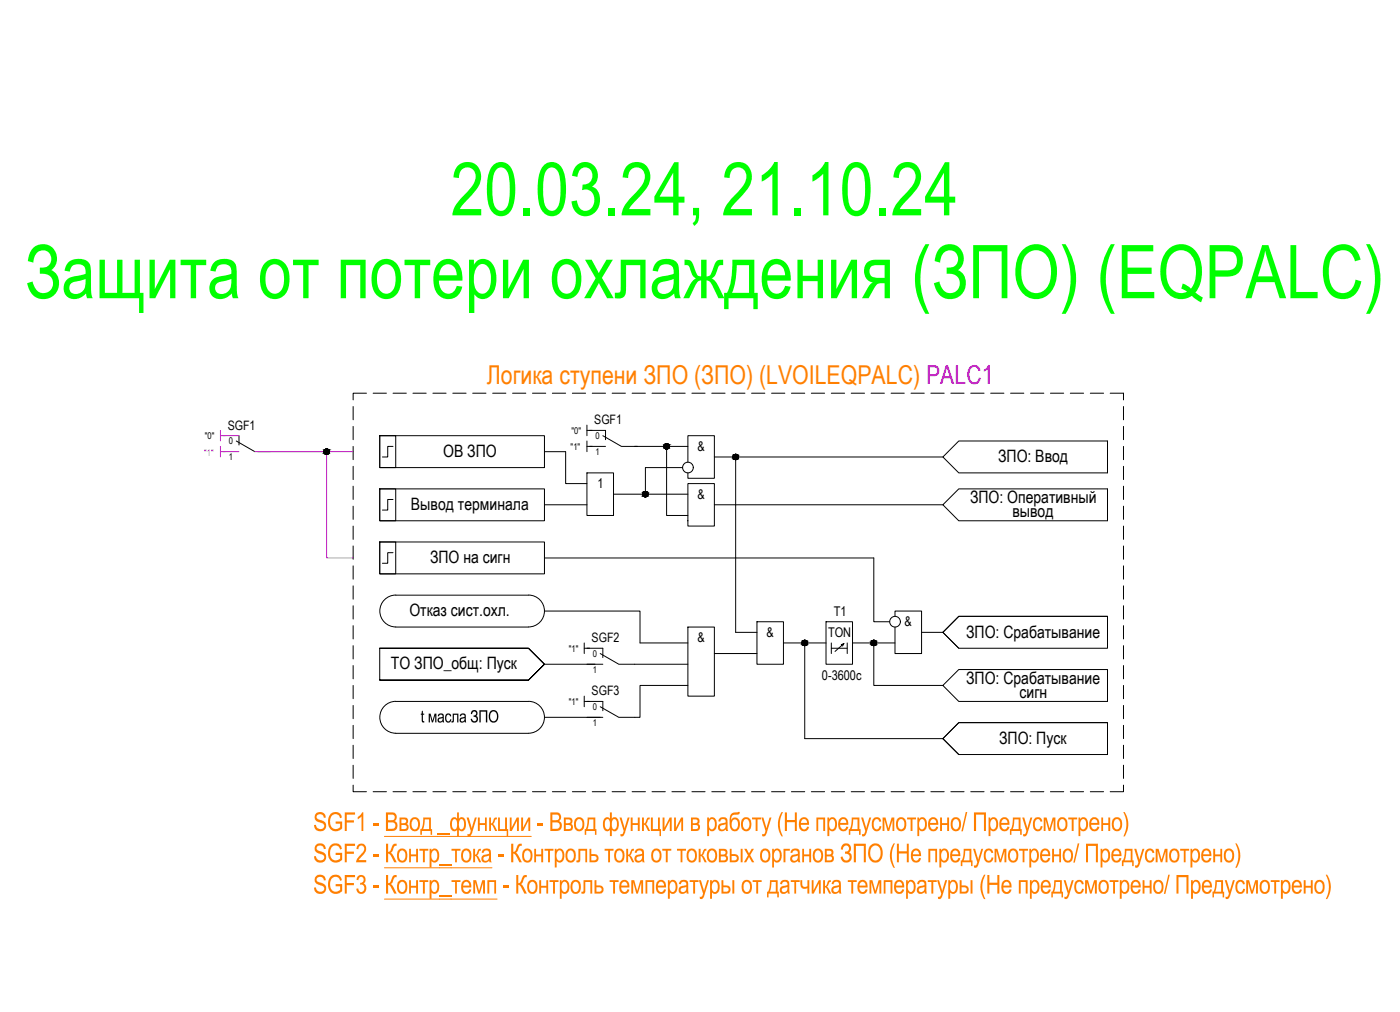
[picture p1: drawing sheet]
<svg xmlns="http://www.w3.org/2000/svg" width="593mm" height="429mm" viewBox="0 0 593 429" stroke-linecap="round" stroke-linejoin="round" font-family="sans-serif">
<!-- layer: 0 -->
<g fill="none" stroke="#000" stroke-width=".42">
<path d="M149.6 172.1v5.7M155.2 166.5h-5.6v2.8M158 166.5h5.7M166.5 166.5h5.6M174.9 166.5h5.6M183.3 166.5h5.6M191.8 166.5h5.6M200.2 166.5h5.6M208.7 166.5h5.5M217.1 166.5h5.6M225.5 166.5h5.6M233.9 166.5h5.7"/>
<path d="M242.4 166.5h5.6M248.6 180v4.5M250.8 166.5h5.7M259.2 166.5h5.7M267.7 166.5h5.6M276.1 166.5h5.7M284.6 166.5h5.6M293 166.5h5.6M301.5 166.5h5.6M309.9 166.5h5.6M318.3 166.5h5.6M326.8 166.5h5.6"/>
<path d="M335.2 166.5h5.6M343.6 166.5h5.7M352.1 166.5h5.6M360.5 166.5h5.6M368.9 166.5h5.7M377.4 166.5h5.6M385.8 166.5h5.7M394.3 166.5h5.6M402.7 166.5h5.6M411.1 166.5h5.7M419.6 166.5h5.6M428 166.5h5.6"/>
<path d="M436.5 166.5h5.6M444.9 166.5h5.6M453.3 166.5h5.6M461.8 166.5h5.6M470.2 166.5h5.6v2.8M475.8 172.1v5.7M149.6 180.5v5.7M149.6 189v5.6M149.6 197.4v5.7M160.8 184.5h6.8v13.5h-6.8zM160.8 184.5h69.8v13.5h-69.8zM166.5 189h-2.3v4.5h-2.2"/>
<path d="M230.6 191.3h9v13.5h9M248.6 186.7v4.6M248.6 182.2h2.2M248.6 189h2.2M268.8 189h22.5M282.3 189v29.3h9M289.1 198h-15.8v11.3M291.3 195.7v-11.2h11.3v18h-11.3v-2.3M302.6 193.5h96.7M311.6 193.5v74.3h9M406.1 186.7h63v13.5h-63l-6.8-6.7zM475.8 180.5v5.7"/>
<path d="M475.8 189v5.6M475.8 197.4v5.7M149.6 205.9v5.6M149.6 214.3v5.6M160.8 207h6.8v13.5h-6.8zM160.8 207h69.8v13.5h-69.8zM166.5 211.5h-2.3v4.5h-2.2M230.6 213.7h18M248.6 200.2h11.2v18.1h-11.2zM259.8 209.3h31.5M291.3 204.8h11.3v18h-11.3zM302.6 213.7h96.7"/>
<path d="M399.3 213.7l6.8-6.7h63v13.5h-63zM475.8 205.9v5.6M475.8 214.3v5.6M149.6 222.8v5.6M149.6 231.2v5.6M149.6 239.6v5.6M160.8 229.5h6.8v13.5h-6.8zM160.8 229.5h69.8v13.5h-69.8zM166.5 234h-2.3v4.5h-2.2M230.6 236.3h139.5v27h6.7M475.8 222.8v5.6M475.8 231.2v5.6"/>
<path d="M475.8 239.6v5.6M149.6 248.1v5.6M149.6 256.5v5.6M230.6 258.7h40.5v13.5h20.2M475.8 248.1v5.6M475.8 256.5v5.6M149.6 264.9v5.7M149.6 273.4v5.6M160.8 274.5v13.5h63l6.8-6.7-6.8-6.8h-63h63l6.8 6.8-6.8 6.7h-63M247.4 274.5h2.3M247.4 272.2v4.5M291.3 265.5h11.3v29.3h-11.3z"/>
<path d="M302.6 276.7h18M320.6 263.3h11.2v18h-11.2zM331.8 272.2h18M340.8 272.2v40.6h58.5M349.8 263.3h11.3v18h-11.3zM352.1 272.2v4.5M352.1 274.5h6.7M356.3 273l1.1-.5-3.7 3.3M357.4 272.5l-.6 1.1M358.8 272.2v4.5M361.1 272.2h18M370.1 272.2v18h29.2"/>
<path d="M379.1 261v-2.3h11.2v18h-11.2v-11.2M390.3 267.8h9M406.1 261h63v13.5h-63l-6.8-6.7zM469.1 261h-63l-6.8 6.8 6.8 6.7M475.8 264.9v5.7M475.8 273.4v5.6M149.6 281.8v5.6M149.6 290.2v5.7M149.6 298.7v5.6M230.6 281.3h21.4M247.4 294.8v4.5M247.4 297h2.3"/>
<path d="M268.8 281.3h22.5M291.3 290.2h-20.2v13.5h-2.3M399.3 290.2l6.8-6.7h63v13.5h-63zM475.8 281.8v5.6M475.8 290.2v5.7M475.8 298.7v5.6M149.6 307.1v5.7M149.6 315.6v5.6M230.6 303.7h23.6M406.1 306h63v13.5h-63l-6.8-6.7zM469.1 306h-63l-6.8 6.8 6.8 6.7M475.8 307.1v5.7"/>
<path d="M475.8 315.6v5.6M149.6 332.4v2.8h5.6M149.6 324v5.6M158 335.2h5.7M166.5 335.2h5.6M174.9 335.2h5.6M183.3 335.2h5.6M191.8 335.2h5.6M200.2 335.2h5.6M208.7 335.2h5.5M217.1 335.2h5.6M225.5 335.2h5.6"/>
<path d="M233.9 335.2h5.7M242.4 335.2h5.6M250.8 335.2h5.7M259.2 335.2h5.7M267.7 335.2h5.6M276.1 335.2h5.7M284.6 335.2h5.6M293 335.2h5.6M301.5 335.2h5.6M309.9 335.2h5.6M318.3 335.2h5.6M326.8 335.2h5.6"/>
<path d="M335.2 335.2h5.6M343.6 335.2h5.7M352.1 335.2h5.6M360.5 335.2h5.6M368.9 335.2h5.7M377.4 335.2h5.6M385.8 335.2h5.7M394.3 335.2h5.6M402.7 335.2h5.6M411.1 335.2h5.7M419.6 335.2h5.6M428 335.2h5.6"/>
<path d="M436.5 335.2h5.6M444.9 335.2h5.6M453.3 335.2h5.6M461.8 335.2h5.6M475.8 332.4v2.8h-5.6M475.8 324v5.6"/>
<circle cx="138.4" cy="191.2" r="1.12"/>
<circle cx="282.3" cy="189" r="1.12"/>
<circle cx="291.4" cy="198" r="2.27"/>
<circle cx="311.6" cy="193.5" r="1.12"/>
<circle cx="273.4" cy="209.2" r="1.12"/>
<circle cx="340.8" cy="272.2" r="1.12"/>
<circle cx="370.1" cy="272.2" r="1.12"/>
<circle cx="379.1" cy="263.2" r="2.27"/>
</g>
<path d="M100.1 186.7l7.9 4.6M101.2 184.5v3.9M249.7 182.2h6.8v4M249.7 189h6.8M255.3 184.5l7.9 4.5h6.8M248.6 274.5h6.7v3.9M254.2 276.7l7.9 4.6h6.7M248.6 297h6.7v3.9M248.6 281.3h6.7M254.2 299.3l7.9 4.4h6.7M248.6 303.7h6.7" fill="none" stroke="#000" stroke-width=".42"/>
<!-- layer: 0 -->
<g fill="#000" stroke="#000" stroke-width=".42">
<path d="M138.1 192.4h.5zM138.2 190.1h.3zM282.1 190.1h.5zM282.2 187.9h.2zM311.3 194.6h.5zM311.4 192.4h.3zM273.1 210.4h.5zM273.2 208.2h.2zM340.6 273.3h.5zM340.7 271.1h.3zM369.8 273.3h.5zM369.9 271.1h.3z"/>
<path d="M138.1 192.4h.4zM138.2 192.4h.3z"/>
<path d="M138.2 190.1l.4 .1zM138.1 190.2h.5z"/>
<path d="M138.1 190.2h.6zM138 190.2h.7z"/>
<path d="M138 190.2h.8zM137.9 190.2h.9z"/>
<path d="M138 192.3h.7zM138 192.3l.6 .1z"/>
<path d="M137.9 190.2l1 .1zM137.8 190.3h1.1z"/>
<path d="M137.9 192.3h.9zM137.9 192.3h.8z"/>
<path d="M137.8 190.3h1.2zM137.7 190.3h1.3z"/>
<path d="M137.8 192.2h1.1zM137.8 192.2l1 .1z"/>
<path d="M137.7 190.3l1.4 .1zM137.7 190.3l1.4 .1z"/>
<path d="M137.7 192.1h1.3zM137.7 192.1l1.2 .1z"/>
<path d="M137.6 190.4l1.6 .1zM137.6 190.4l1.6 .1z"/>
<path d="M137.6 192.1h1.5zM137.6 192.1h1.4z"/>
<path d="M137.5 190.5h1.7zM137.5 190.5h1.7z"/>
<path d="M137.5 192h1.7zM137.5 192l1.6 .1z"/>
<path d="M137.5 190.5l1.8 .1zM137.5 190.5l1.8 .1z"/>
<path d="M137.5 191.9h1.7zM137.5 191.9l1.7 .1z"/>
<path d="M137.4 190.6l1.9 .2zM137.4 190.6l1.9 .2z"/>
<path d="M137.4 191.9h1.9zM137.4 191.9h1.8z"/>
<path d="M137.3 190.8h2.1zM137.3 190.8h2.1z"/>
<path d="M137.3 191.8h2zM137.3 191.8l2 .1z"/>
<path d="M137.3 190.8l2.1 .1zM137.3 190.8l2.1 .1z"/>
<path d="M137.3 191.7h2.1zM137.3 191.7l2 .1z"/>
<path d="M137.2 190.9l2.2 .1zM137.2 190.9l2.2 .1z"/>
<path d="M137.2 191.6h2.2zM137.2 191.6l2.2 .1z"/>
<path d="M137.2 191l2.2 .1zM137.2 191l2.2 .1z"/>
<path d="M137.2 191.1l2.2 .2zM137.2 191.1l2.2 .2z"/>
<path d="M137.2 191.3h2.2zM137.2 191.3h2.2z"/>
<path d="M137.2 191.3l2.2 .2zM137.2 191.3l2.2 .2z"/>
<path d="M137.2 191.5h2.2zM137.2 191.5l2.2 .1z"/>
<path d="M282.1 190.1h.3zM282.2 190.1h.2z"/>
<path d="M282.2 187.9h.4zM282.1 187.9h.5z"/>
<path d="M282.1 187.9l.6 .1zM281.9 188h.8z"/>
<path d="M281.9 188h.9zM281.9 188h.9z"/>
<path d="M281.9 190.1h.8zM281.9 190.1h.7z"/>
<path d="M281.9 188h1zM281.9 188h1z"/>
<path d="M281.9 190h.9zM281.9 190l.8 .1z"/>
<path d="M281.8 188l1.2 .1zM281.7 188.1h1.3z"/>
<path d="M281.8 190h1.1zM281.8 190h1z"/>
<path d="M281.7 188.1l1.3 .1zM281.7 188.1l1.3 .1z"/>
<path d="M281.7 189.9h1.3zM281.7 189.9l1.2 .1z"/>
<path d="M281.6 188.2h1.5zM281.5 188.2h1.6z"/>
<path d="M281.6 189.9h1.4zM281.6 189.9h1.4z"/>
<path d="M281.5 188.2l1.7 .1zM281.5 188.2l1.7 .1z"/>
<path d="M281.5 189.8h1.6zM281.5 189.8l1.5 .1z"/>
<path d="M281.4 188.3l1.9 .1zM281.4 188.3l1.9 .1z"/>
<path d="M281.4 189.7h1.8zM281.4 189.7l1.7 .1z"/>
<path d="M281.4 188.4l1.9 .1zM281.4 188.4l1.9 .1z"/>
<path d="M281.4 189.6h1.9zM281.4 189.6l1.8 .1z"/>
<path d="M281.3 188.5l2.1 .1zM281.3 188.5l2.1 .1z"/>
<path d="M281.3 189.5h2zM281.3 189.5l2 .1z"/>
<path d="M281.3 188.6l2.1 .1zM281.3 188.6l2.1 .1z"/>
<path d="M281.3 188.7l2.1 .1zM281.3 188.7l2.1 .1z"/>
<path d="M281.3 189.3l2.1 .1zM281.3 189.3l2.1 .1z"/>
<path d="M281.3 189.4h2.1zM281.3 189.4l2 .1z"/>
<path d="M281.2 188.8l2.2 .1zM281.2 188.8l2.2 .1z"/>
<path d="M281.2 188.9l2.3 .1zM281.2 188.9l2.3 .1z"/>
<path d="M281.2 189.1l2.2 .1zM281.2 189.1l2.2 .1z"/>
<path d="M281.2 189.2h2.2zM281.2 189.2l2.2 .1z"/>
<path d="M281.2 189h2.3zM281.2 189l2.2 .1z"/>
<path d="M311.3 194.6h.4zM311.4 194.6h.3z"/>
<path d="M311.4 192.4h.4zM311.3 192.4h.5z"/>
<path d="M311.3 192.4h.6zM311.2 192.4h.7z"/>
<path d="M311.2 192.4l.8 .1zM311.1 192.5h.9z"/>
<path d="M311.2 194.6h.7zM311.2 194.6h.6z"/>
<path d="M311.1 192.5h1zM311 192.5h1.1z"/>
<path d="M311.1 194.5h.9zM311.1 194.5l.8 .1z"/>
<path d="M311 192.5l1.2 .1zM310.9 192.6h1.3z"/>
<path d="M311 194.5h1.1zM311 194.5h1z"/>
<path d="M310.9 192.6l1.4 .1zM310.9 192.6l1.4 .1z"/>
<path d="M310.9 194.4h1.3zM310.9 194.4l1.2 .1z"/>
<path d="M310.9 192.7h1.5zM310.9 192.7h1.5z"/>
<path d="M310.9 194.4h1.4zM310.9 194.4h1.3z"/>
<path d="M310.8 192.7l1.7 .1zM310.8 192.7l1.7 .1z"/>
<path d="M310.8 194.3h1.6zM310.8 194.3l1.5 .1z"/>
<path d="M310.7 192.8l1.8 .1zM310.7 192.8l1.8 .1z"/>
<path d="M310.7 194.2h1.8zM310.7 194.2l1.7 .1z"/>
<path d="M310.6 192.9l2 .1zM310.6 192.9l2 .1z"/>
<path d="M310.6 194.1h1.9zM310.6 194.1l1.9 .1z"/>
<path d="M310.6 193l2 .1zM310.6 193l2 .1z"/>
<path d="M310.6 194h2zM310.6 194l1.9 .1z"/>
<path d="M310.5 193.1l2.1 .1zM310.5 193.1l2.1 .1z"/>
<path d="M310.5 193.2l2.2 .1zM310.5 193.2l2.2 .1z"/>
<path d="M310.5 193.8l2.1 .1zM310.5 193.8l2.1 .1z"/>
<path d="M310.5 193.9h2.1zM310.5 193.9l2.1 .1z"/>
<path d="M310.5 193.3l2.2 .1zM310.5 193.3l2.2 .1z"/>
<path d="M310.5 193.4l2.2 .1zM310.5 193.4l2.2 .1z"/>
<path d="M310.5 193.6l2.2 .1zM310.5 193.6l2.2 .1z"/>
<path d="M310.5 193.7h2.2zM310.5 193.7l2.1 .1z"/>
<path d="M310.5 193.5h2.2zM310.5 193.5l2.2 .1z"/>
<path d="M273.1 210.4h.3zM273.2 210.4h.2z"/>
<path d="M273.2 208.2h.4zM273.1 208.2h.5z"/>
<path d="M273.1 208.2h.6zM273 208.2h.7z"/>
<path d="M273 208.2h.8zM272.9 208.2h.9z"/>
<path d="M273 210.3h.7zM273 210.3l.6 .1z"/>
<path d="M272.9 208.2l1 .1zM272.8 208.3h1.1z"/>
<path d="M272.9 210.3h.9zM272.9 210.3h.8z"/>
<path d="M272.8 208.3h1.2zM272.7 208.3h1.3z"/>
<path d="M272.8 210.2h1.1zM272.8 210.2l1 .1z"/>
<path d="M272.7 208.3l1.4 .1zM272.7 208.3l1.4 .1z"/>
<path d="M272.7 210.2h1.3zM272.7 210.2h1.2z"/>
<path d="M272.6 208.4l1.6 .1zM272.6 208.4l1.6 .1z"/>
<path d="M272.6 210.1h1.5zM272.6 210.1l1.4 .1z"/>
<path d="M272.5 208.5l1.7 .1zM272.5 208.5l1.7 .1z"/>
<path d="M272.5 210h1.7zM272.5 210l1.6 .1z"/>
<path d="M272.5 208.6l1.8 .1zM272.5 208.6l1.8 .1z"/>
<path d="M272.5 209.9h1.7zM272.5 209.9l1.7 .1z"/>
<path d="M272.4 208.7h1.9zM272.4 208.7h1.9z"/>
<path d="M272.4 209.8h1.9zM272.4 209.8l1.8 .1z"/>
<path d="M272.3 208.7l2.1 .1zM272.3 208.7l2.1 .1z"/>
<path d="M272.3 209.8h2zM272.3 209.8h2z"/>
<path d="M272.3 208.8l2.1 .1zM272.3 208.8l2.1 .1z"/>
<path d="M272.3 209.7h2.1zM272.3 209.7l2 .1z"/>
<path d="M272.2 208.9l2.2 .1zM272.2 208.9l2.2 .1z"/>
<path d="M272.2 209.5h2.2zM272.2 209.5l2.2 .2z"/>
<path d="M272.2 209l2.2 .1zM272.2 209l2.2 .1z"/>
<path d="M272.2 209.1l2.2 .2zM272.2 209.1l2.2 .2z"/>
<path d="M272.2 209.3l2.2 .1zM272.2 209.3l2.2 .1z"/>
<path d="M272.2 209.4l2.2 .1zM272.2 209.4l2.2 .1z"/>
<path d="M272.2 209.5h2.2zM272.2 209.5h2.2z"/>
<path d="M340.6 273.3h.4zM340.7 273.3h.3z"/>
<path d="M340.7 271.1h.4zM340.6 271.1h.5z"/>
<path d="M340.6 271.1l.6 .1zM340.4 271.2h.8z"/>
<path d="M340.4 271.2h.9zM340.4 271.2h.9z"/>
<path d="M340.4 273.3h.8zM340.4 273.3h.7z"/>
<path d="M340.4 271.2l1 .1zM340.3 271.3h1.1z"/>
<path d="M340.4 273.3h.9zM340.4 273.3h.8z"/>
<path d="M340.3 271.3l1.2 .1zM340.3 271.3l1.2 .1z"/>
<path d="M340.3 273.2h1.1zM340.3 273.2l1 .1z"/>
<path d="M340.2 271.4h1.3zM340.1 271.4h1.4z"/>
<path d="M340.2 273.2h1.3zM340.2 273.2h1.2z"/>
<path d="M340.1 271.4l1.5 .1zM340.1 271.4l1.5 .1z"/>
<path d="M340.1 273.1h1.4zM340.1 273.1l1.4 .1z"/>
<path d="M340 271.5l1.7 .1zM340 271.5l1.7 .1z"/>
<path d="M340 273h1.6zM340 273l1.5 .1z"/>
<path d="M339.9 271.6l1.9 .1zM339.9 271.6l1.9 .1z"/>
<path d="M339.9 273h1.8zM339.9 273h1.7z"/>
<path d="M339.9 271.7h1.9zM339.9 271.7h1.9z"/>
<path d="M339.9 272.9h1.9zM339.9 272.9l1.8 .1z"/>
<path d="M339.8 271.7l2.1 .1zM339.8 271.7l2.1 .1z"/>
<path d="M339.8 272.8h2zM339.8 272.8l2 .1z"/>
<path d="M339.8 271.8l2.1 .1zM339.8 271.8l2.1 .1z"/>
<path d="M339.7 271.9l2.2 .1zM339.7 271.9l2.2 .1z"/>
<path d="M339.7 272.6l2.2 .1zM339.7 272.6l2.2 .1z"/>
<path d="M339.8 272.7h2.1zM339.8 272.7l2 .1z"/>
<path d="M339.7 272l2.2 .2zM339.7 272l2.2 .2z"/>
<path d="M339.7 272.2h2.3zM339.7 272.2h2.3z"/>
<path d="M339.7 272.4l2.2 .1zM339.7 272.4l2.2 .1z"/>
<path d="M339.7 272.5h2.2zM339.7 272.5l2.2 .1z"/>
<path d="M339.7 272.2h2.3zM339.7 272.2l2.2 .2z"/>
<path d="M369.8 273.3h.4zM369.9 273.3h.3z"/>
<path d="M369.9 271.1h.4zM369.8 271.1h.5z"/>
<path d="M369.8 271.1l.6 .1zM369.7 271.2h.7z"/>
<path d="M369.7 271.2h.8zM369.6 271.2h.9z"/>
<path d="M369.7 273.3h.7zM369.7 273.3h.6z"/>
<path d="M369.6 271.2l1 .1zM369.5 271.3h1.1z"/>
<path d="M369.6 273.3h.9zM369.6 273.3h.8z"/>
<path d="M369.5 271.3l1.2 .1zM369.5 271.3l1.2 .1z"/>
<path d="M369.5 273.2h1.1zM369.5 273.2l1 .1z"/>
<path d="M369.4 271.4h1.4zM369.3 271.4h1.5z"/>
<path d="M369.4 273.2h1.3zM369.4 273.2h1.2z"/>
<path d="M369.3 271.4l1.6 .1zM369.3 271.4l1.6 .1z"/>
<path d="M369.3 273.1h1.5zM369.3 273.1l1.4 .1z"/>
<path d="M369.3 271.5l1.7 .1zM369.3 271.5l1.7 .1z"/>
<path d="M369.3 273h1.6zM369.3 273l1.5 .1z"/>
<path d="M369.2 271.6l1.8 .1zM369.2 271.6l1.8 .1z"/>
<path d="M369.2 273h1.8zM369.2 273h1.7z"/>
<path d="M369.1 271.7h2zM369.1 271.7h2z"/>
<path d="M369.1 272.9h1.9zM369.1 272.9l1.9 .1z"/>
<path d="M369.1 271.7l2 .1zM369.1 271.7l2 .1z"/>
<path d="M369.1 272.8h2zM369.1 272.8l1.9 .1z"/>
<path d="M369 271.8l2.1 .1zM369 271.8l2.1 .1z"/>
<path d="M369 271.9l2.2 .1zM369 271.9l2.2 .1z"/>
<path d="M369 272.6l2.1 .1zM369 272.6l2.1 .1z"/>
<path d="M369 272.7h2.1zM369 272.7l2.1 .1z"/>
<path d="M369 272l2.2 .2zM369 272l2.2 .2z"/>
<path d="M368.9 272.2h2.3zM368.9 272.2h2.3z"/>
<path d="M368.9 272.2l2.3 .2zM368.9 272.2l2.3 .2z"/>
<path d="M368.9 272.4l2.3 .1zM368.9 272.4l2.3 .1z"/>
<path d="M369 272.5h2.2zM369 272.5l2.1 .1z"/>
</g>
<path d="M94.4 191.3h6.8M94.4 184.5h6.8M108 191.3h6.7" fill="none" stroke="#f0f" stroke-width=".42"/>
<!-- layer: 0 -->
<path d="M93.3 182.2v4.5M93.3 189v4.5M93.3 184.5h2.3M93.3 191.3h2.3M149.6 191.3h-40.5h29.2v45h11.3" fill="none" stroke="#f0f" stroke-width=".42"/>
<path d="M162.8 354.2h22.6M190.2 354.2h34.8" fill="none" stroke="#ff7f00" stroke-width=".42"/>
<g fill="#ff7f00">
<path d="M318.5 346.2h3.8v.8h-1.5v4.9h-.8v-4.9h-1.5z"/>
<path d="M322.5 346.2h.8l1.3 4.6 1.3-4.6h.8l-2.3 7.2a1.11 1.11 0 0 1-1.6 .7l-.1-1a1.17 1.17 0 0 0 1.5-1.2z"/>
<path d="M398.1 346.2h.8v2.3h2.3v-2.3h.8v5.7h-.8v-2.6h-2.3v2.6h-.8z"/>
<path d="M466.4 346.2h.8v2.3h2.2v-2.3h.8v5.7h-.8v-2.6h-2.2v2.6h-.8z"/>
<path d="M309.6 344.8l1.1-.7 2.6-.3-.5 1.1-2.3 .2-.7 1.1-.1 1 .6-.8 1.3-.2 .9 .4 .7 1v2.8l-.6 1-.8 .5-1.5-.1-1.1-1.6-.2-3.2zM310.6 347.1l-.6 1v2l.7 1 .7 .1 .7-.5 .4-.7v-1.9l-.8-1.1z"/>
<path d="M314.7 346.5l1-.5 1 .1 .9 .7 .5 .8 .1 1.7-.2 1.3-1.2 1.3h-1.5l-1.2-1.3-.2-2.3zM315.3 347.1l-.6 1.3v1.7l.6 .9 1.1 .2 .9-1.1v-2.2l-.9-1z"/>
<path d="M403.2 346.8l.9-.6 1-.2 1.1 .6 .6 .8 .1 2.7-.5 1.1-.7 .6-1 .2-.9-.3-1-1.2-.2-2zM403.9 347.3l-.5 1.4 .2 1.6 .6 .7 .9 .2 1-1v-2.3l-.9-1h-.8z"/>
<path d="M471.6 346.6l.9-.5h1.1l.9 .5 .6 .9v2.8l-1.2 1.5-1.5 .1-1.3-1.4-.2-2.2zM472.1 347.3l-.4 1.1 .1 1.7 .6 .9 1 .2 .9-1v-2.3l-.8-1h-.8z"/>
</g>
<path d="M162.8 367.5h23.4" fill="none" stroke="#ff7f00" stroke-width=".42"/>
<g fill="#ff7f00">
<path d="M356.9 357.7l1.1-.6 1.2 .1 .9 .8 .3 .9-.1 1.2-.7 .9 1 1.1-.1 1.9-1.3 1.2h-1.4l-1.1-.7-.7-1.6 .8-.3 .5 1.1 .8 .7 1.5-.6 .2-.6-.2-1.1-.6-.5-1.1-.1v-.9l.9-.1 .6-.5 .1-1.2a1.41 1.41 0 0 0-1.8-.6 1.41 1.41 0 0 0-.8 1.6l-.8-.2z"/>
<path d="M361.6 357.2h5.1v7.9h-.9v-6.9h-3.3v6.9h-.9z"/>
<path d="M445.6 359.4h.8v2.4h2.2v-2.4h.8v5.7h-.8v-2.5h-2.2v2.5h-.8z"/>
<path d="M513.8 359.4h.8v2.4h2.2v-2.4h.8v5.7h-.8v-2.5h-2.2v2.5h-.8z"/>
<path d="M345 359.9l.8-.5h1.2l1.4 1.4v2.8l-.5 1.1-.7 .4-1.4 .1-1.4-1.4-.1-2.3zM345.6 360.4l-.5 .8v1.7l.5 1.2 .6 .3h.7l.8-1.1 .1-1.6-.5-1.1a1.13 1.13 0 0 0-1.7-.2z"/>
<path d="M349.3 359.4l3.1 .3 .4 .5 .1 1.2a.71 .71 0 0 0-.4 .7 .71 .71 0 0 0 .5 .7l.2 1.1-.5 .9-1 .3h-2.4zM350.1 360.2v1.6h.9a.86 .86 0 0 0 1.2-.8 .86 .86 0 0 0-1.2-.8zM350.1 362.6v1.7h1.1a.91 .91 0 0 0 1.2-.9 .91 .91 0 0 0-1.3-.8z"/>
<path d="M368.9 357.8l1.2-.6h1.3l1.2 .6 .9 1.2 .3 1.6-.1 2.2-.9 1.6-1.1 .7h-2l-.8-.6-.9-1.2-.3-1.6 .1-1.6zM369.6 358.3l-.9 1.6v2.8l1 1.3 1.6 .3 .9-.6 .5-.9 .1-3-.6-1.2-.8-.5-.9-.1z"/>
<path d="M450.9 359.8l.7-.4h1.3l.6 .3 .7 1.1 .1 2.7-.5 1.1-.9 .6-1.4-.1-1.2-1.2-.2-2.6zM451.6 360.3l-.7 1.1v1.7l.7 1.1 1.1 .2 .8-1.1v-2.1l-.9-1.1z"/>
<path d="M518.9 360l1-.6h1.2l.7 .4 .7 1v3l-1.3 1.4-1.4-.1-1.2-1.2-.3-2.2zM519.8 360.3l-.5 .8-.1 2 .7 1.1 1 .2 .9-1.2v-1.9l-.6-1z"/>
</g>
<path d="M162.8 380.7h23.4M191.1 380.7h19.4" fill="none" stroke="#ff7f00" stroke-width=".42"/>
<g fill="#ff7f00">
<path d="M392.9 372.7h3.8v.8h-1.4v4.9h-.8v-4.9h-1.6z"/>
<path d="M396.9 372.7h.8l1.3 4.6 1.3-4.6h.9l-2.4 7.4-.7 .6h-.6l-.3-1a1.11 1.11 0 0 0 1.5-1.3z"/>
<path d="M483.9 372.7h.8v2.4h2.2v-2.4h.8v5.7h-.8v-2.5h-2.2v2.5h-.8z"/>
<path d="M552.2 372.7h.8v2.4h2.2v-2.4h.8v5.7h-.8v-2.5h-2.2v2.5h-.8z"/>
<path d="M379.5 373.1l.8-.5h1l.8 .4 .6 1 .2 1.8h-3.4l.3 1.3 .8 .6 .8-.1 .7-1 .8 .1-.5 1.2-.8 .5-1.7-.1-1.1-1.3-.1-2.4zM380.2 373.5l-.7 1.5h2.6l-.6-1.5z"/>
<path d="M383.8 372.7h.7v.7l.9-.8 1.2 .1 .9 1.1 .3 1.4-.2 1.8-.7 1.1-1.4 .4-1-.7v2.8h-.7zM385.1 373.5l-.5 1.1-.1 1.8 .4 .9 .8 .4 1.1-.7 .2-2.1-.7-1.4-.7-.2z"/>
<path d="M388.9 373.1l1.6-.6 1.5 .6 .6 5.3h-.8l-.2-.7-1.5 .8h-.8l-.7-.6-.3-.8 .2-1.1 .5-.6 1.3-.3a.95 .95 0 0 0 1.2-1.1 .95 .95 0 0 0-1.5-.6l-.6 .4-.2 .6-.8-.1zM389.5 376.1a1.11 1.11 0 0 0 .7 1.7 1.11 1.11 0 0 0 1.3-1.3 .58 .58 0 0 0-.1-.9 .58 .58 0 0 0-.8 .2z"/>
<path d="M401.6 372.7h.7v.7l1.1-.8 1.1 .1 .8 .9 .4 1.4-.1 1.8-.9 1.3-1.3 .4-1-.7v2.8h-.8zM403 373.5l-.5 1-.1 1.8 .4 1.1 .8 .3 .6-.2 .5-.7 .1-2.1-.6-1.2-.7-.2z"/>
<path d="M406.4 372.7h.8v2.2l1.9 .1 .9 .6 .3 1.5-.7 1-3.2 .3zM407.2 375.7v1.9h1.1a.96 .96 0 0 0 1.1-1.1 .96 .96 0 0 0-1.2-.8zM411.1 372.7h.8v5.7h-.8z"/>
<path d="M489 373.3l1.6-.8 .9 .2 .9 1 .3 2.8-1 1.7-1.6 .3-1.3-1.1-.4-2.4zM489.7 373.8l-.5 1.3 .2 1.7 .6 .8 .9 .1 1-1.2-.1-2.2-.9-.9z"/>
<path d="M557.4 373.1l.9-.5h1l.9 .4 .6 .9v3.1l-.4 .8-1 .7-1.7-.3-.9-1.3-.1-2.2zM557.9 373.8l-.5 1.3 .2 1.7 .7 .8 .8 .1 1-1v-2.3l-1-1z"/>
</g>
<path d="M167.6 265.5h56.2M167.6 265.5a6.7 6.7 0 0 1-6.7-6.7 6.7 6.7 0 0 1 6.7-6.8h56.2a6.8 6.8 0 0 1 6.8 6.7 6.8 6.8 0 0 1-6.8 6.8M167.6 310.5h56.2M167.6 310.5a6.7 6.7 0 0 1-6.7-6.7 6.7 6.7 0 0 1 6.7-6.8h56.2a6.8 6.8 0 0 1 6.8 6.7 6.8 6.8 0 0 1-6.8 6.8" fill="none" stroke="#000" stroke-width=".42"/>
<!-- layer: TEXT -->
<g fill="#000">
<path d="M203 300.7h3.4v5.2h-.6v-4.6h-2.2v4.6h-.6z"/>
<path d="M207.6 301.4l.7-.6 1-.2 .9 .4 .5 .8 .3 2.4-1.1 1.6-1.4 .1-1.1-.9-.4-2.2zM208.2 301.6l-.6 1.2 .1 1.6 .8 .9h1l.9-1.1-.1-2-.8-.9z"/>
</g>
<g font-size="31.4" fill="#0f0">
<text x="190.8" y="91.2">20.03.24, 21.10.24</text>
<text x="10.5" y="126.3">Защита от потери охлаждения (ЗПО) (EQPALC)</text>
</g>
<g font-size="11" fill="#ff7f00">
<text x="206.2" y="162.6">Логика ступени ЗПО (ЗПО) (LVOILEQPALC) PALC1</text>
<text x="132.6" y="351.9">SGF1 - Ввод</text>
<text x="185.4" y="351.9">_функции - Ввод функции в работу</text>
<text x="328.9" y="351.9">(Не предусмотрено</text>
<text x="407.2" y="351.9">/ Предусмотрено</text>
<text x="475.4" y="351.9">)</text>
<text x="132.6" y="365.1">SGF2 - Контр</text>
<text x="186.2" y="365.1">_тока - Контроль тока от токовых органов ЗПО</text>
<text x="376.3" y="365.1">(Не предусмотрено</text>
<text x="454.6" y="365.1">/ Предусмотрено</text>
<text x="522.9" y="365.1">)</text>
<text x="132.6" y="378.4">SGF3 - Контр</text>
<text x="186.2" y="378.4">_темп</text>
<text x="212" y="378.4">- Контроль температуры от датчика температуры</text>
<text x="414.7" y="378.4">(Не предусмотрено</text>
<text x="492.9" y="378.4">/ Предусмотрено</text>
<text x="561.2" y="378.4">)</text>
</g>
<g font-size="7.2">
<text x="187.7" y="193.5">ОВ ЗПО</text>
<text x="422.7" y="195.7">ЗПО: Ввод</text>
<text x="174" y="215.9">Вывод терминала</text>
<text x="410.8" y="212.9">ЗПО: Оперативный</text>
<text x="428.8" y="218.9">вывод</text>
<text x="182.1" y="238.5">ЗПО на сигн</text>
<text x="173.4" y="260.9">Отказ сист.охл.</text>
<text x="409.2" y="270">ЗПО: Срабатывание</text>
<text x="165.6" y="283.5">ТО ЗПО_общ: Пуск</text>
<text x="409.2" y="289.5">ЗПО: Срабатывание</text>
<text x="431.8" y="295.5">сигн</text>
<text x="178.1" y="305.9">t масла ЗПО</text>
<text x="423.2" y="315">ЗПО: Пуск</text>
</g>
<g font-size="5.7">
<text x="295.4" y="191">&amp;</text>
<text x="253.1" y="206.8">1</text>
<text x="295.4" y="211.3">&amp;</text>
<text x="353.1" y="260.8">T1</text>
<text x="324.6" y="269.7">&amp;</text>
<text x="350.7" y="269.8">TON</text>
<text x="383.1" y="265.3">&amp;</text>
<text x="295.4" y="272">&amp;</text>
<text x="348.1" y="287.7">0-3600с</text>
</g>
<g font-size="5.5">
<text x="251.7" y="179.7">SGF1</text>
<text x="96.4" y="182">SGF1</text>
<text x="250.6" y="272">SGF2</text>
<text x="250.6" y="294.5">SGF3</text>
</g>
<g font-size="3.9">
<text x="86.8" y="185.9">&quot;0&quot;</text>
<text x="242" y="183.6">&quot;0&quot;</text>
<text x="252.2" y="185.9">0</text>
<text x="96.9" y="188.2">0</text>
<text x="241.7" y="190.7">&quot;1&quot;</text>
<text x="96.9" y="194.9">1</text>
<text x="252.2" y="192.7">1</text>
<text x="240.9" y="275.9">&quot;1&quot;</text>
<text x="251" y="278.2">0</text>
<text x="251" y="284.9">1</text>
<text x="240.9" y="298.4">&quot;1&quot;</text>
<text x="251" y="300.6">0</text>
<text x="251" y="307.4">1</text>
</g>
<text font-size="3.9" fill="#f0f" x="86.4" y="193">&quot;1&quot;</text>
</svg>
